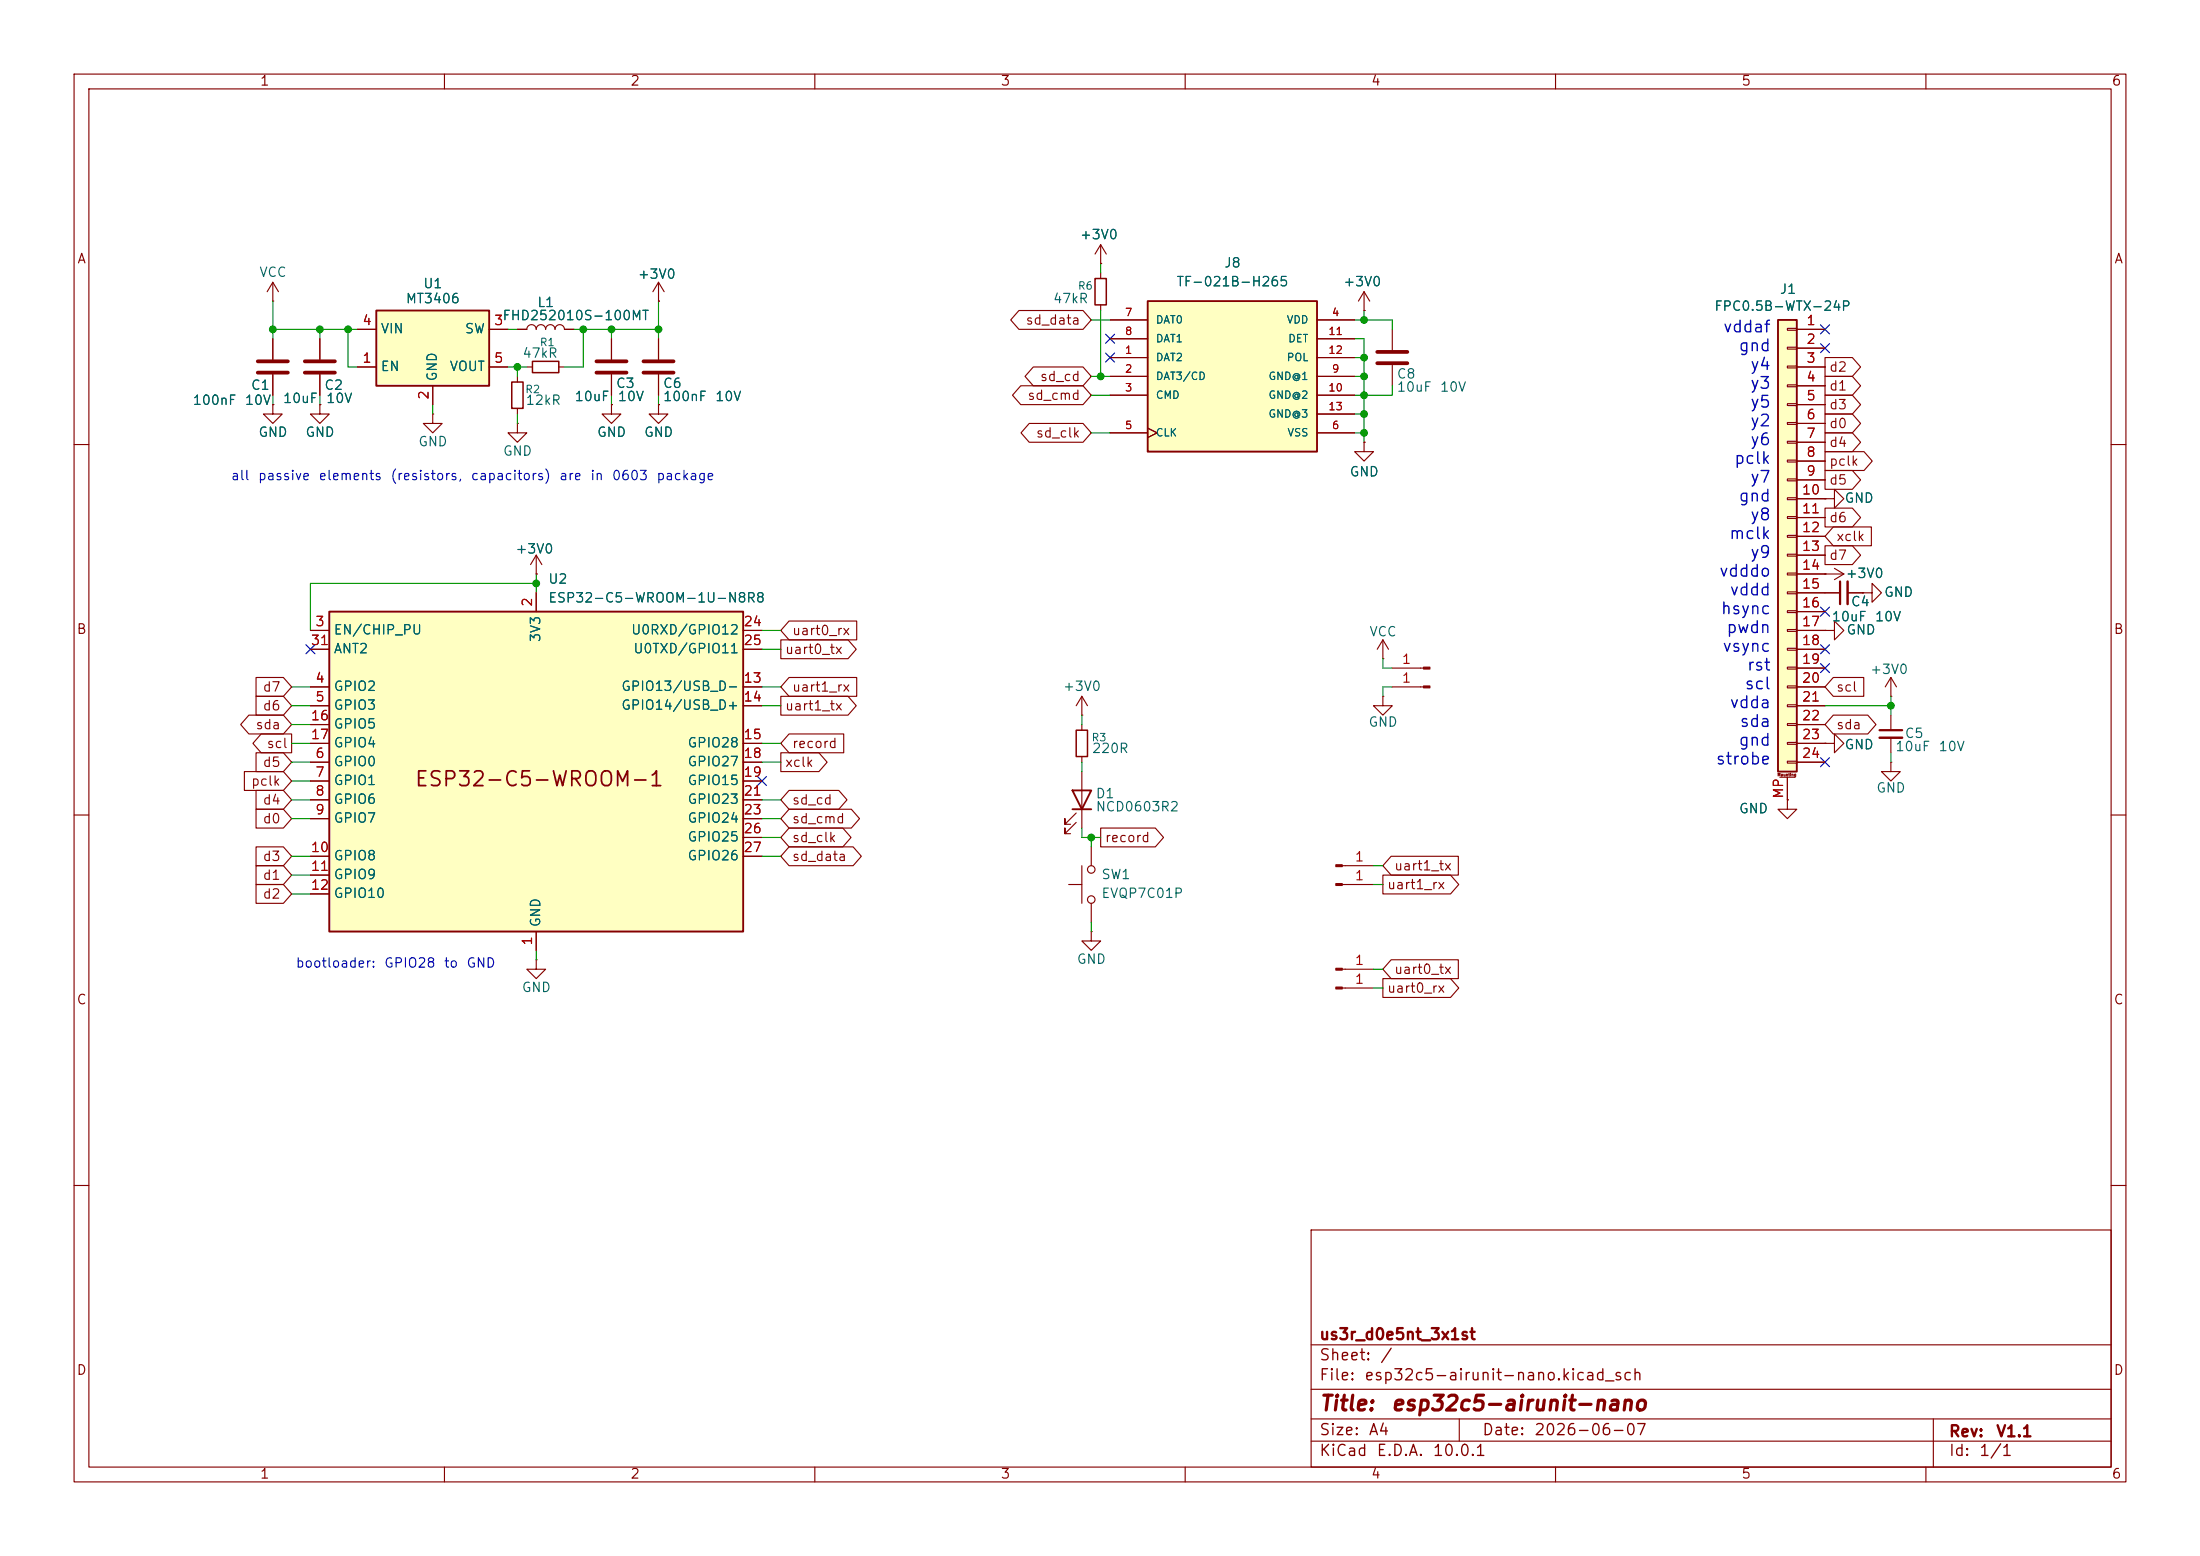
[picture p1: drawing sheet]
<svg xmlns="http://www.w3.org/2000/svg" width="297mm" height="210mm" viewBox="0 0 297 210" stroke-linecap="round" stroke-linejoin="round" font-family="sans-serif">
<g fill="none" stroke="#840000" stroke-width=".15">
<path d="M10 10h277v190h-277zM12 12h273v186h-273zM60 10v2M110 10v2M160 10v2M210 10v2M260 10v2M43.2 45.7v2.8M43.2 50.5v2.8M58.4 55.9v1.3h1.3l-1.3 1.2-1.3-1.2h1.3M58.4 55.9h.1M69.8 57.2v1.2h1.3l-1.3 1.3-1.2-1.3h1.2"/>
<path d="M69.8 57.2h.1M10 60h2M72.4 77.5h.1M72.4 74.9l-.8 1.3M72.4 74.9l.8 1.3M72.4 74.9v2.6M285 60h2M246.4 80h2M249.4 80h2.1M10 110h2M285 110h2M10 160h2"/>
<path d="M177 166h108v32h-108zM285 160h2M60 198v2M110 198v2M160 198v2M177 194.5h108M177 191.5h108M177 187.5h108M177 181.5h108M197 191.5v3M210 198v2M260 198v2"/>
<path d="M261 191.5v6.5"/>
</g>
<path d="M248.4 78.5v3" fill="none" stroke="#840000" stroke-width=".3"/>
<path d="M249.4 78.5v3" fill="none" stroke="#840000" stroke-width=".33"/>
<path d="M41.1 48.8h4.1M41.1 50.3h4.1" fill="none" stroke="#840000" stroke-width=".51"/>
<path d="M240 43.2h2.6v60.9h-2.6z" fill="#ffffc2"/>
<path d="M240 43.2h2.6v60.9h-2.6zM144.8 106.7h2.5l-1.3 2.5zM144.8 109.2h2.5" fill="none" stroke="#840000" stroke-width=".25"/>
<g fill="none" stroke="#840000" stroke-width=".15">
<path d="M36.8 38.1v2.5M36.8 38.1l-.7 1.3M36.8 38.1l.8 1.3M36.8 40.6h.1M36.8 45.7v2.8M36.8 50.5v2.8M69.8 50.8v.8M69.8 55.1v.8M241.3 44.3h1.3v.3h-1.3zM241.3 46.9h1.3v.2h-1.3zM241.3 49.4h1.3v.3h-1.3zM241.3 51.9h1.3v.3h-1.3z"/>
<path d="M241.3 54.5h1.3v.2h-1.3zM241.3 57h1.3v.3h-1.3zM241.3 59.6h1.3v.2h-1.3zM242.6 44.5h3.8M242.6 47h3.8M242.6 49.5h3.8M242.6 52.1h3.8M242.6 54.6h3.8M242.6 57.2h3.8M242.6 59.7h3.8M241.3 62.1h1.3v.3h-1.3zM241.3 64.6h1.3v.3h-1.3z"/>
<path d="M241.3 67.2h1.3v.2h-1.3zM241.3 69.7h1.3v.3h-1.3zM241.3 72.3h1.3v.2h-1.3zM241.3 74.8h1.3v.3h-1.3zM241.3 77.3h1.3v.3h-1.3zM241.3 79.9h1.3v.2h-1.3zM242.6 62.2h3.8M242.6 64.8h3.8M242.6 67.3h3.8M242.6 69.9h3.8M242.6 72.4h3.8M242.6 74.9h3.8"/>
<path d="M242.6 77.5h6.3M246.4 67.3h1.2v-1.3l1.3 1.3-1.3 1.3v-1.3M246.4 67.3h.1M246.4 77.5h.1M247.6 76.7l1.3 .8M248.9 77.5l-1.3 .7M146 96.5h.1M146 94v2.5M146 97.8v.8M146 94l-.7 1.3M146 94l.8 1.3M186.7 94v1.3h1.3l-1.3 1.2-1.3-1.2h1.3"/>
<path d="M186.7 94h.1M188 90.2h4.2M188 92.7h4.2M241.3 82.4h1.3v.3h-1.3zM241.3 85h1.3v.2h-1.3zM241.3 87.5h1.3v.3h-1.3zM241.3 90h1.3v.3h-1.3zM241.3 92.6h1.3v.2h-1.3zM241.3 95.1h1.3v.3h-1.3zM241.3 97.7h1.3v.2h-1.3zM242.6 80h3.8M242.6 82.6h3.8"/>
<path d="M242.6 85.1h3.8M242.6 87.6h3.8M242.6 90.2h3.8M242.6 92.7h3.8M242.6 95.3h3.8M242.6 97.8h3.8M246.4 85.1h1.2v-1.3l1.3 1.3-1.3 1.3v-1.3M246.4 85.1h.1M251.5 80h1.2v-1.3l1.3 1.3-1.3 1.3v-1.3M251.5 80h.1M255.3 94h.1M255.3 91.4l-.8 1.3"/>
<path d="M255.3 91.4l.7 1.3M255.3 91.4v2.6M144.3 119.4h1.7M145.3 111l-1.5 1.5v-.7v.7h.7M145.3 109.7l-1.5 1.6v-.8v.8h.7M146 102.1v.8M146 104.1v7.7M146 116.8v5.1M147.3 114.3v2.5M181.2 116.8h4.2M181.2 119.4h4.2M240.3 104.9h2"/>
<path d="M241.3 100.2h1.3v.3h-1.3zM241.3 102.7h1.3v.3h-1.3zM241.3 108v1.2h1.3l-1.3 1.3-1.3-1.3h1.3M241.3 108h.1M241.3 104.9v3.1M242.6 100.3h3.8M242.6 102.9h3.8M246.4 100.3h1.2v-1.2l1.3 1.2-1.3 1.3v-1.3M246.4 100.3h.1M255.3 102.9v1.2h1.2l-1.2 1.3-1.3-1.3h1.3M255.3 102.9h.1M72.4 129.5v1.3h1.3l-1.3 1.3-1.3-1.3h1.3"/>
<path d="M72.4 129.5h.1M147.3 121.9v2.6M181.2 133.4h4.2M181.2 130.8h4.2"/>
<circle cx="147.3" cy="117.3" r=".51"/>
<circle cx="147.3" cy="121.4" r=".51"/>
</g>
<g fill="#840000" stroke="#840000" stroke-width=".15">
<path d="M180.3 116.7h.9v.3h-.9z"/>
<path d="M180.3 133.2h.9v.3h-.9z"/>
<path d="M180.3 130.7h.9v.2h-.9z"/>
<path d="M180.3 119.3h.9v.2h-.9z"/>
<path d="M192.2 90h.8v.3h-.8z"/>
<path d="M192.2 92.6h.8v.2h-.8z"/>
</g>
<path d="M69.1 51.6h1.5v3.5h-1.5zM145.3 98.6h1.5v3.5h-1.5z" fill="none" stroke="#840000" stroke-width=".2"/>
<path d="M34.8 48.8h4.1M34.8 50.3h4.1" fill="none" stroke="#840000" stroke-width=".51"/>
<path d="M50.8 41.9h15.2v10.2h-15.2z" fill="#ffffc2"/>
<path d="M50.8 41.9h15.2v10.2h-15.2z" fill="none" stroke="#840000" stroke-width=".25"/>
<g fill="none" stroke="#840000" stroke-width=".15">
<path d="M88.9 38.1v2.5M88.9 38.1l-.8 1.3M88.9 38.1l.8 1.3M184.1 39.4l-.7 1.2M184.1 39.4l.8 1.2M184.1 39.4v2.5M48.3 49.5h2.5M48.3 44.5h2.5M58.4 52.1v2.5M66 49.5h2.6M66 44.5h2.6M88.9 40.6h.1"/>
<path d="M88.9 45.7v2.8M88.9 50.5v2.8M184.1 41.9h.1M188 44.5v2.7M188 49.3v2.8M255.3 96.5v2.1M255.3 99.6v2"/>
</g>
<path d="M86.9 48.8h4M86.9 50.3h4M185.9 47.5h4.1M185.9 49h4.1" fill="none" stroke="#840000" stroke-width=".51"/>
<path d="M253.7 98.6h3.1" fill="none" stroke="#840000" stroke-width=".3"/>
<path d="M253.7 99.6h3.1" fill="none" stroke="#840000" stroke-width=".33"/>
<path d="M154.9 40.6h22.9v20.4h-22.9z" fill="#ffffc2"/>
<path d="M154.9 40.6h22.9v20.4h-22.9z" fill="none" stroke="#840000" stroke-width=".25"/>
<g fill="none" stroke="#840000" stroke-width=".15">
<path d="M82.5 45.7v2.8M82.5 50.5v2.8M149.9 48.3h5M149.9 50.8h5M149.9 53.3h5M149.9 43.2h5M149.9 58.4h5M149.9 45.7h5M154.9 57.8l1.3 .6-1.3 .7M177.8 48.3h5.1M177.8 50.8h5.1M177.8 53.3h5.1"/>
<path d="M177.8 43.2h5.1M177.8 58.4h5.1M177.8 45.7h5.1M177.8 55.9h5.1"/>
</g>
<path d="M80.5 48.8h4.1M80.5 50.3h4.1" fill="none" stroke="#840000" stroke-width=".51"/>
<path d="M44.4 82.6h55.9v43.1h-55.9z" fill="#ffffc2"/>
<path d="M44.4 82.6h55.9v43.1h-55.9z" fill="none" stroke="#840000" stroke-width=".25"/>
<g fill="none" stroke="#840000" stroke-width=".15">
<path d="M148.6 35.6h.1M148.6 33l-.8 1.3M148.6 33l.8 1.3M148.6 33v2.6M148.6 36.8v.8M36.8 54.6v1.3h1.3l-1.3 1.3-1.2-1.3h1.2M36.8 54.6h.1M36.8 45.7v2.8M36.8 50.5v2.8M43.2 54.6v1.3h1.2l-1.2 1.3-1.3-1.3h1.3M43.2 54.6h.1M43.2 45.7v2.8"/>
<path d="M43.2 50.5v2.8M48.3 44.5h2.5M48.3 49.5h2.5M58.4 52.1v2.5M66 44.5h2.6M66 49.5h2.6M69.8 44.5h1.3a.64 .64 0 0 1 .7-.7 .64 .64 0 0 1 .6 .7 .64 .64 0 0 1 .6-.7 .64 .64 0 0 1 .7 .7 .64 .64 0 0 1 .6-.7 .64 .64 0 0 1 .6 .7 .64 .64 0 0 1 .7-.7 .64 .64 0 0 1 .6 .7h1.3M71.1 49.5h.8M75.4 49.5h.8M82.5 54.6v1.3h1.3l-1.3 1.3-1.2-1.3h1.2M82.5 54.6h.1M82.5 45.7v2.8"/>
<path d="M82.5 50.5v2.8M88.9 54.6v1.3h1.3l-1.3 1.3-1.3-1.3h1.3M88.9 54.6h.1M88.9 40.6h.1M88.9 45.7v2.8M88.9 50.5v2.8M137.6 41.9h8.6l1.1 1.3-1.1 1.3h-8.6l-1.2-1.3zM137.8 52.1h8.4l1.1 1.2-1.1 1.3h-8.4l-1.1-1.3zM138.9 57.1h7.3l1.1 1.3-1.1 1.3h-7.3l-1.1-1.3zM139.5 49.5h6.7l1.1 1.3-1.1 1.3h-6.7l-1.1-1.3zM148.6 41.1v.8M149.9 48.3h5"/>
<path d="M149.9 50.8h5M149.9 53.3h5M149.9 43.2h5M149.9 58.4h5M149.9 45.7h5M154.9 57.8l1.3 .6-1.3 .7M177.8 48.3h5.1M177.8 50.8h5.1M177.8 53.3h5.1M177.8 43.2h5.1M177.8 58.4h5.1M177.8 45.7h5.1"/>
<path d="M177.8 55.9h5.1M184.1 59.7v1.3h1.3l-1.3 1.2-1.2-1.2h1.2M184.1 59.7h.1M184.1 41.9h.1M242.6 44.5h3.8M242.6 49.5h3.8M242.6 47h3.8M242.6 52.1h3.8M242.6 54.6h3.8M242.6 57.2h3.8M242.6 59.7h3.8M246.4 55.9h3.7l1.1 1.3-1.1 1.2h-3.7z"/>
<path d="M246.4 50.8h3.7l1.1 1.3-1.1 1.2h-3.7zM246.4 58.4h3.7l1.1 1.3-1.1 1.3h-3.7zM246.4 48.3h3.7l1.1 1.2-1.1 1.3h-3.7zM246.4 53.3h3.7l1.1 1.3-1.1 1.3h-3.7zM72.4 77.5h.1M242.6 62.2h3.8M242.6 64.8h3.8M242.6 67.3h3.8M242.6 69.9h3.8M242.6 72.4h3.8M242.6 74.9h3.8M242.6 77.5h3.8"/>
<path d="M246.4 68.6h3.7l1.1 1.3-1.1 1.2h-3.7zM246.4 61h5.2l1.2 1.2-1.2 1.3h-5.2zM246.4 63.5h3.7l1.1 1.3-1.1 1.2h-3.7zM246.4 73.7h3.7l1.1 1.2-1.1 1.3h-3.7zM246.4 67.3h.1M246.4 77.5h.1M247.5 71.1h5.1v2.6h-5.1l-1.1-1.3zM33.6 96.5h4.7l1.1 1.3-1.1 1.3h-4.7l-1.1-1.3zM34.6 94h3.7l1.1 1.3-1.1 1.2h-3.7zM34.6 91.4h3.7l1.1 1.3-1.1 1.3h-3.7zM35.3 99.1h4.1v2.5h-4.1l-1.2-1.3zM41.9 87.6h2.5"/>
<path d="M41.9 85.1h2.5M41.9 92.7h2.5M41.9 95.3h2.5M41.9 97.8h2.5M72.4 80v2.6M100.3 87.6h2.6M100.3 85.1h2.6M100.3 92.7h2.6M100.3 95.3h2.6M105.4 86.4h9.1l1.1 1.2-1.1 1.3h-9.1zM105.4 94h9.1l1.1 1.3-1.1 1.2h-9.1zM106.5 99.1h7.4v2.5h-7.4l-1.1-1.3z"/>
<path d="M106.5 91.4h9.2v2.6h-9.2l-1.1-1.3zM106.5 83.8h9.2v2.6h-9.2l-1.1-1.3zM186.7 88.9h.1M186.7 86.4l-.8 1.2M186.7 86.4l.8 1.2M186.7 86.4v2.5M242.6 87.6h3.8M242.6 85.1h3.8M242.6 92.7h3.8M242.6 95.3h3.8M242.6 97.8h3.8M242.6 80h5.8"/>
<path d="M242.6 82.6h3.8M242.6 90.2h3.8M246.4 85.1h.1M247.5 96.5h4.7l1.1 1.3-1.1 1.3h-4.7l-1.1-1.3zM247.5 91.4h4.1v2.6h-4.1l-1.1-1.3zM249.4 80h2.1M251.5 80h.1M33 104.1h5.3l1.1 1.3-1.1 1.3h-5.3zM34.6 101.6h3.7l1.1 1.3-1.1 1.2h-3.7zM34.6 109.2h3.7l1.1 1.3-1.1 1.3h-3.7zM34.6 119.4h3.7l1.1 1.3-1.1 1.2h-3.7zM34.6 106.7h3.7l1.1 1.3-1.1 1.2h-3.7z"/>
<path d="M34.6 116.8h3.7l1.1 1.3-1.1 1.3h-3.7zM34.6 114.3h3.7l1.1 1.3-1.1 1.2h-3.7zM41.9 102.9h2.5M41.9 105.4h2.5M41.9 108h2.5M41.9 110.5h2.5M41.9 115.6h2.5M41.9 118.1h2.5M41.9 100.3h2.5M100.3 102.9h2.6M100.3 105.4h2.6M100.3 108h2.6"/>
<path d="M100.3 110.5h2.6M100.3 115.6h2.6M100.3 100.3h2.6M100.3 113h2.6M105.4 101.6h5.2l1.1 1.3-1.1 1.2h-5.2zM106.5 109.2h8.4l1.1 1.3-1.1 1.3h-8.4l-1.1-1.3zM106.5 106.7h6.7l1.1 1.3-1.1 1.2h-6.7l-1.1-1.2zM106.5 111.8h7.3l1.1 1.2-1.1 1.3h-7.3l-1.1-1.3zM106.5 114.3h8.7l1.1 1.3-1.1 1.2h-8.7l-1.1-1.2zM148.6 111.8h7.4l1.1 1.2-1.1 1.3h-7.4zM186.7 118.1h9.1l1.1 1.3-1.1 1.3h-9.1zM187.8 115.6h9.1v2.5h-9.1l-1.1-1.3z"/>
<path d="M241.3 108h.1M241.3 104.9v3.1M242.6 102.9h3.8M242.6 100.3h3.8M246.4 100.3h.1M41.9 120.7h2.5M72.4 125.7v2.6M147.3 125.7v1.3h1.3l-1.3 1.3-1.3-1.3h1.3M147.3 125.7h.1M186.7 132.1h9.1l1.1 1.3-1.1 1.2h-9.1zM187.8 129.5h9.1v2.6h-9.1l-1.1-1.3z"/>
</g>
<path d="M147.8 37.6h1.6v3.5h-1.6zM71.9 48.8h3.5v1.5h-3.5z" fill="none" stroke="#840000" stroke-width=".2"/>
<g fill="none" stroke="#009600" stroke-width=".15">
<path d="M148.6 35.6v1.2M36.8 40.6v5.1M36.8 53.3v1.3M36.8 44.5h11.5M43.2 44.5v1.2M43.2 53.3v1.3M47 44.5v5h1.3M58.4 54.6v1.3M68.6 44.5h1.2M68.6 49.5h2.5M69.8 49.5v1.3M69.8 55.9v1.3"/>
<path d="M77.5 44.5h11.4M78.7 44.5v5h-2.5M82.5 44.5v1.2M82.5 53.3v1.3M88.9 40.6v5.1M88.9 53.3v1.3M147.3 53.3h2.6M147.3 43.2h2.6M147.3 50.8h2.6M147.3 58.4h2.6M148.6 41.9v8.9M182.9 45.7h1.2v14"/>
<path d="M182.9 43.2h5.1v1.3M182.9 48.3h1.2M182.9 50.8h1.2M182.9 58.4h1.2M182.9 55.9h1.2M184.1 41.9v1.3M188 52.1v1.2h-5.1M72.4 77.5v2.5M72.4 78.7h-30.5v6.4M39.4 95.3h2.5M39.4 92.7h2.5M39.4 97.8h2.5"/>
<path d="M102.9 95.3h2.5M102.9 92.7h2.5M102.9 85.1h2.5M102.9 87.6h2.5M146 96.5v1.3M186.7 88.9v1.3h1.3M188 92.7h-1.3v1.3M246.4 95.3h8.9M255.3 94v2.5M39.4 108h2.5M39.4 102.9h2.5M39.4 100.3h2.5"/>
<path d="M39.4 110.5h2.5M39.4 115.6h2.5M39.4 105.4h2.5M39.4 118.1h2.5M102.9 108h2.5M102.9 102.9h2.5M102.9 100.3h2.5M102.9 110.5h2.5M102.9 115.6h2.5M102.9 113h2.5M146 111.8v1.2h2.6M146 102.9v1.2"/>
<path d="M147.3 113v1.3M185.4 116.8h1.3M185.4 119.4h1.3M255.3 101.6v1.3M39.4 120.7h2.5M72.4 128.3v1.2M147.3 124.5v1.2M185.4 133.4h1.3M185.4 130.8h1.3"/>
</g>
<g fill="none" stroke="#000084" stroke-width=".15">
<path d="M149.3 45.1l1.2 1.2M149.3 47.7l1.2 1.2M150.5 45.1l-1.2 1.2M150.5 47.7l-1.2 1.2M245.8 43.8l1.2 1.3M245.8 46.4l1.2 1.2M247 43.8l-1.2 1.3M247 46.4l-1.2 1.2M41.3 87l1.2 1.2M42.5 87l-1.2 1.2M245.8 81.9l1.2 1.3M245.8 87l1.2 1.2"/>
<path d="M245.8 89.6l1.2 1.2M247 81.9l-1.2 1.3M247 87l-1.2 1.2M247 89.6l-1.2 1.2M102.3 104.8l1.2 1.2M103.5 104.8l-1.2 1.2M245.8 102.3l1.2 1.2M247 102.3l-1.2 1.2"/>
</g>
<g fill="#009600" stroke="#009600" stroke-width=".14">
<circle cx="255.3" cy="95.3" r=".46"/>
<circle cx="184.1" cy="43.2" r=".46"/>
<circle cx="184.1" cy="48.3" r=".46"/>
<circle cx="184.1" cy="53.3" r=".46"/>
<circle cx="184.1" cy="50.8" r=".46"/>
<circle cx="184.1" cy="58.4" r=".46"/>
<circle cx="184.1" cy="55.9" r=".46"/>
<circle cx="148.6" cy="50.8" r=".46"/>
<circle cx="36.8" cy="44.5" r=".46"/>
<circle cx="47" cy="44.5" r=".46"/>
<circle cx="43.2" cy="44.5" r=".46"/>
<circle cx="72.4" cy="78.7" r=".46"/>
<circle cx="147.3" cy="113" r=".46"/>
<circle cx="69.8" cy="49.5" r=".46"/>
<circle cx="82.5" cy="44.5" r=".46"/>
<circle cx="88.9" cy="44.5" r=".46"/>
<circle cx="78.7" cy="44.5" r=".46"/>
</g>
<g font-size="2" fill="#840000">
<text x="55.9" y="106.6">ESP32-C5-WROOM-1</text>
<text x="178" y="190.9">Title:</text>
<text x="187.7" y="190.9">esp32c5-airunit-nano</text>
</g>
<g font-size="1.6" fill="#0000c2">
<text x="232.5" y="45.3">vddaf</text>
<text x="234.6" y="47.8">gnd</text>
<text x="236.2" y="50.3">y4</text>
<text x="236.2" y="52.9">y3</text>
<text x="236.2" y="55.4">y5</text>
<text x="236.2" y="57.9">y2</text>
<text x="234" y="63">pclk</text>
<text x="236.2" y="60.5">y6</text>
<text x="236.2" y="65.6">y7</text>
<text x="234.6" y="68.1">gnd</text>
<text x="236.2" y="70.6">y8</text>
<text x="233.3" y="73.2">mclk</text>
<text x="236.2" y="75.7">y9</text>
<text x="232" y="78.2">vdddo</text>
<text x="232.2" y="83.3">hsync</text>
<text x="233.4" y="80.8">vddd</text>
<text x="232.4" y="88.4">vsync</text>
<text x="232.9" y="85.8">pwdn</text>
<text x="233.4" y="96">vdda</text>
<text x="235.4" y="93.4">scl</text>
<text x="235.7" y="90.9">rst</text>
<text x="234.6" y="101">gnd</text>
<text x="234.7" y="98.5">sda</text>
<text x="231.5" y="103.6">strobe</text>
</g>
<g font-size="1.5" fill="#840000">
<text x="178" y="184">Sheet:</text>
<text x="178" y="181.2">us3r_d0e5nt_3x1st</text>
<text x="186.2" y="184">/</text>
<text x="178" y="186.7">File:</text>
<text x="184.1" y="186.7">esp32c5-airunit-nano.kicad_sch</text>
<text x="178" y="196.9">KiCad</text>
<text x="178" y="194.1">Size:</text>
<text x="184.7" y="194.1">A4</text>
<text x="185.7" y="196.9">E.D.A.</text>
<text x="193.3" y="196.9">10.0.1</text>
<text x="200" y="194.1">Date:</text>
<text x="207" y="194.1">2026-06-07</text>
<text x="263" y="194.3">Rev:</text>
<text x="263" y="196.9">Id:</text>
<text x="267.1" y="196.9">1/1</text>
<text x="269.4" y="194.3">V1.1</text>
</g>
<g font-size="1.3" fill="#840000">
<text x="35" y="11.9">1</text>
<text x="85" y="11.9">2</text>
<text x="135" y="11.9">3</text>
<text x="185" y="11.9">4</text>
<text x="235" y="11.9">5</text>
<text x="285" y="11.9">6</text>
<text x="10.3" y="35.9">A</text>
<text x="285.3" y="35.9">A</text>
<text x="138.4" y="44.1">sd_data</text>
<text x="140.3" y="51.8">sd_cd</text>
<text x="246.9" y="53">d1</text>
<text x="246.9" y="50.5">d2</text>
<text x="138.6" y="54.3">sd_cmd</text>
<text x="139.8" y="59.4">sd_clk</text>
<text x="246.9" y="58.1">d0</text>
<text x="246.9" y="55.6">d3</text>
<text x="246.9" y="63.2">pclk</text>
<text x="246.9" y="65.7">d5</text>
<text x="246.9" y="60.6">d4</text>
<text x="246.9" y="70.8">d6</text>
<text x="246.9" y="75.9">d7</text>
<text x="247.8" y="73.3">xclk</text>
<text x="10.3" y="85.9">B</text>
<text x="105.9" y="88.6">uart0_tx</text>
<text x="106.8" y="86">uart0_rx</text>
<text x="285.3" y="85.9">B</text>
<text x="35.4" y="93.7">d7</text>
<text x="106.8" y="93.7">uart1_rx</text>
<text x="247.8" y="93.7">scl</text>
<text x="34.4" y="98.7">sda</text>
<text x="35.4" y="96.2">d6</text>
<text x="35.9" y="101.3">scl</text>
<text x="105.9" y="96.2">uart1_tx</text>
<text x="106.8" y="101.3">record</text>
<text x="247.8" y="98.7">sda</text>
<text x="33.8" y="106.4">pclk</text>
<text x="35.4" y="103.8">d5</text>
<text x="105.9" y="103.8">xclk</text>
<text x="35.4" y="111.4">d0</text>
<text x="35.4" y="108.9">d4</text>
<text x="106.8" y="111.4">sd_cmd</text>
<text x="106.8" y="108.9">sd_cd</text>
<text x="106.8" y="114">sd_clk</text>
<text x="149.1" y="114">record</text>
<text x="35.4" y="119.1">d1</text>
<text x="35.4" y="116.5">d3</text>
<text x="106.8" y="116.5">sd_data</text>
<text x="188.1" y="117.8">uart1_tx</text>
<text x="35.4" y="121.6">d2</text>
<text x="187.2" y="120.3">uart1_rx</text>
<text x="188.1" y="131.8">uart0_tx</text>
<text x="10.3" y="135.9">C</text>
<text x="187.2" y="134.3">uart0_rx</text>
<text x="285.3" y="135.9">C</text>
<text x="10.3" y="185.9">D</text>
<text x="285.3" y="185.9">D</text>
<text x="35" y="199.9">1</text>
<text x="85" y="199.9">2</text>
<text x="135" y="199.9">3</text>
<text x="185" y="199.9">4</text>
<text x="235" y="199.9">5</text>
<text x="285" y="199.9">6</text>
</g>
<g font-size="1.3" fill="#006464">
<text x="145.7" y="32.6">+3V0</text>
<text x="34.9" y="37.7">VCC</text>
<text x="54.7" y="41.2">MT3406</text>
<text x="57" y="39.2">U1</text>
<text x="72.4" y="41.8">L1</text>
<text x="86" y="37.9">+3V0</text>
<text x="142.1" y="41.2">47kR</text>
<text x="158.7" y="39">TF-021B-H265</text>
<text x="165.2" y="36.4">J8</text>
<text x="181.3" y="39">+3V0</text>
<text x="240.2" y="40">J1</text>
<text x="51.3" y="45.3">VIN</text>
<text x="62.7" y="45.3">SW</text>
<text x="67.7" y="43.5">FHD252010S-100MT</text>
<text x="231.3" y="42.3">FPC0.5B-WTX-24P</text>
<text x="33.8" y="52.9">C1</text>
<text x="43.7" y="52.9">C2</text>
<text x="51.3" y="50.4">EN</text>
<text x="59.3" y="51.6" transform="rotate(-90 59.3 51.6)">GND</text>
<text x="60.6" y="50.4">VOUT</text>
<text x="70.4" y="48.6">47kR</text>
<text x="83.1" y="52.7">C3</text>
<text x="89.4" y="52.7">C6</text>
<text x="188.5" y="51.4">C8</text>
<text x="188.5" y="53.2">10uF</text>
<text x="194.3" y="53.2">10V</text>
<text x="25.9" y="55">100nF</text>
<text x="33" y="55">10V</text>
<text x="34.8" y="59.3">GND</text>
<text x="38.1" y="54.7">10uF</text>
<text x="41.1" y="59.3">GND</text>
<text x="43.9" y="54.7">10V</text>
<text x="70.9" y="55">12kR</text>
<text x="77.5" y="54.5">10uF</text>
<text x="80.5" y="59.3">GND</text>
<text x="83.3" y="54.5">10V</text>
<text x="86.9" y="59.3">GND</text>
<text x="89.4" y="54.5">100nF</text>
<text x="96.5" y="54.5">10V</text>
<text x="56.4" y="60.6">GND</text>
<text x="67.8" y="61.8">GND</text>
<text x="182.1" y="64.6">GND</text>
<text x="248.9" y="68.2">GND</text>
<text x="69.5" y="75">+3V0</text>
<text x="73.9" y="81.6">ESP32-C5-WROOM-1U-N8R8</text>
<text x="73.9" y="79.1">U2</text>
<text x="249.1" y="78.3">+3V0</text>
<text x="249.8" y="82.1">C4</text>
<text x="254.3" y="80.9">GND</text>
<text x="45" y="88.5">ANT2</text>
<text x="45" y="86">EN/CHIP_PU</text>
<text x="73.3" y="86.8" transform="rotate(-90 73.3 86.8)">3V3</text>
<text x="85.1" y="86">U0RXD/GPIO12</text>
<text x="85.4" y="88.5">U0TXD/GPIO11</text>
<text x="184.8" y="86.2">VCC</text>
<text x="247.2" y="84.2">10uF</text>
<text x="249.2" y="86">GND</text>
<text x="253" y="84.2">10V</text>
<text x="45" y="93.6">GPIO2</text>
<text x="83.8" y="93.6">GPIO13/USB_D-</text>
<text x="143.4" y="93.6">+3V0</text>
<text x="252.4" y="91.3">+3V0</text>
<text x="45" y="96.1">GPIO3</text>
<text x="45" y="98.7">GPIO5</text>
<text x="45" y="101.2">GPIO4</text>
<text x="83.8" y="96.1">GPIO14/USB_D+</text>
<text x="92.7" y="101.2">GPIO28</text>
<text x="147.3" y="102">220R</text>
<text x="184.7" y="98.4">GND</text>
<text x="248.9" y="101.4">GND</text>
<text x="255.8" y="101.7">10uF</text>
<text x="257.1" y="99.9">C5</text>
<text x="261.6" y="101.7">10V</text>
<text x="45" y="103.7">GPIO0</text>
<text x="45" y="106.3">GPIO1</text>
<text x="92.7" y="103.7">GPIO27</text>
<text x="92.7" y="106.3">GPIO15</text>
<text x="253.2" y="107.3">GND</text>
<text x="45" y="108.8">GPIO6</text>
<text x="45" y="111.4">GPIO7</text>
<text x="92.7" y="108.8">GPIO23</text>
<text x="92.7" y="111.4">GPIO24</text>
<text x="92.7" y="113.9">GPIO25</text>
<text x="147.8" y="108.1">D1</text>
<text x="147.8" y="109.8">NCD0603R2</text>
<text x="234.7" y="110.1">GND</text>
<text x="45" y="116.4">GPIO8</text>
<text x="45" y="119">GPIO9</text>
<text x="92.7" y="116.4">GPIO26</text>
<text x="148.6" y="119">SW1</text>
<text x="45" y="121.5">GPIO10</text>
<text x="73.3" y="125.2" transform="rotate(-90 73.3 125.2)">GND</text>
<text x="148.6" y="121.5">EVQP7C01P</text>
<text x="145.3" y="130.4">GND</text>
<text x="70.4" y="134.2">GND</text>
</g>
<g font-size="1.3" fill="#a90000">
<text x="48.8" y="44.2">4</text>
<text x="66.6" y="44.2">3</text>
<text x="243.8" y="44.2">1</text>
<text x="243.8" y="46.7">2</text>
<text x="48.8" y="49.3">1</text>
<text x="66.6" y="49.3">5</text>
<text x="243.8" y="49.3">3</text>
<text x="243.8" y="51.8">4</text>
<text x="58.2" y="54" transform="rotate(-90 58.2 54)">2</text>
<text x="243.8" y="54.4">5</text>
<text x="243.8" y="56.9">6</text>
<text x="243.8" y="59.4">7</text>
<text x="243.8" y="62">8</text>
<text x="243.8" y="64.5">9</text>
<text x="243.2" y="67.1">10</text>
<text x="243.2" y="69.6">11</text>
<text x="243.2" y="72.1">12</text>
<text x="243.2" y="74.7">13</text>
<text x="243.2" y="77.2">14</text>
<text x="72.1" y="82" transform="rotate(-90 72.1 82)">2</text>
<text x="243.2" y="79.8">15</text>
<text x="243.2" y="82.3">16</text>
<text x="41.9" y="87.4">31</text>
<text x="42.5" y="84.8">3</text>
<text x="100.3" y="84.8">24</text>
<text x="100.3" y="87.4">25</text>
<text x="189.2" y="89.9">1</text>
<text x="243.2" y="84.8">17</text>
<text x="243.2" y="87.4">18</text>
<text x="243.2" y="89.9">19</text>
<text x="42.5" y="92.5">4</text>
<text x="42.5" y="95">5</text>
<text x="100.3" y="92.5">13</text>
<text x="100.3" y="95">14</text>
<text x="189.2" y="92.5">1</text>
<text x="243.2" y="92.5">20</text>
<text x="243.2" y="95">21</text>
<text x="41.9" y="97.5">16</text>
<text x="41.9" y="100.1">17</text>
<text x="100.3" y="100.1">15</text>
<text x="243.2" y="97.5">22</text>
<text x="243.2" y="100.1">23</text>
<text x="42.5" y="102.6">6</text>
<text x="42.5" y="105.2">7</text>
<text x="42.5" y="107.7">8</text>
<text x="100.3" y="102.6">18</text>
<text x="100.3" y="105.2">19</text>
<text x="100.3" y="107.7">21</text>
<text x="241" y="107.9" transform="rotate(-90 241 107.9)">MP</text>
<text x="243.2" y="102.6">24</text>
<text x="42.5" y="110.2">9</text>
<text x="100.3" y="110.2">23</text>
<text x="100.3" y="112.8">26</text>
<text x="41.9" y="115.3">10</text>
<text x="41.9" y="117.9">11</text>
<text x="100.3" y="115.3">27</text>
<text x="182.8" y="116.6">1</text>
<text x="182.8" y="119.1">1</text>
<text x="41.9" y="120.4">12</text>
<text x="72.1" y="127.7" transform="rotate(-90 72.1 127.7)">1</text>
<text x="182.8" y="130.6">1</text>
<text x="182.8" y="133.1">1</text>
</g>
<g font-size="1.3" fill="#0000c2">
<text x="31.1" y="65.1">all</text>
<text x="34.7" y="65.1">passive</text>
<text x="42.9" y="65.1">elements</text>
<text x="52.6" y="65.1">(resistors,</text>
<text x="63.5" y="65.1">capacitors)</text>
<text x="75.4" y="65.1">are</text>
<text x="79.6" y="65.1">in</text>
<text x="82.5" y="65.1">0603</text>
<text x="88.5" y="65.1">package</text>
<text x="39.8" y="130.9">bootloader:</text>
<text x="51.8" y="130.9">GPIO28</text>
<text x="59.8" y="130.9">to</text>
<text x="62.9" y="130.9">GND</text>
</g>
<g font-size="1" fill="#006464">
<text x="145.4" y="39.3">R6</text>
<text x="72.8" y="47">R1</text>
<text x="156" y="43.9">DAT0</text>
<text x="156" y="46.5">DAT1</text>
<text x="173.6" y="43.9">VDD</text>
<text x="173.8" y="46.5">DET</text>
<text x="70.8" y="53.3">R2</text>
<text x="156" y="49">DAT2</text>
<text x="156" y="51.5">DAT3/CD</text>
<text x="171.2" y="51.5">GND@1</text>
<text x="173.6" y="49">POL</text>
<text x="156" y="54.1">CMD</text>
<text x="156" y="59.2">CLK</text>
<text x="171.2" y="54.1">GND@2</text>
<text x="171.2" y="56.6">GND@3</text>
<text x="173.7" y="59.2">VSS</text>
<text x="147.3" y="100.3">R3</text>
</g>
<g font-size="1" fill="#a90000">
<text x="151.8" y="42.9">7</text>
<text x="151.8" y="45.5">8</text>
<text x="179.2" y="45.5">11</text>
<text x="179.7" y="42.9">4</text>
<text x="151.8" y="48">1</text>
<text x="151.8" y="50.5">2</text>
<text x="151.8" y="53.1">3</text>
<text x="179.2" y="53.1">10</text>
<text x="179.2" y="48">12</text>
<text x="179.7" y="50.5">9</text>
<text x="151.8" y="58.2">5</text>
<text x="179.2" y="55.6">13</text>
<text x="179.7" y="58.2">6</text>
</g>
<text font-size=".4" fill="#840000" x="239.9" y="104.9">Mounting</text>
</svg>
